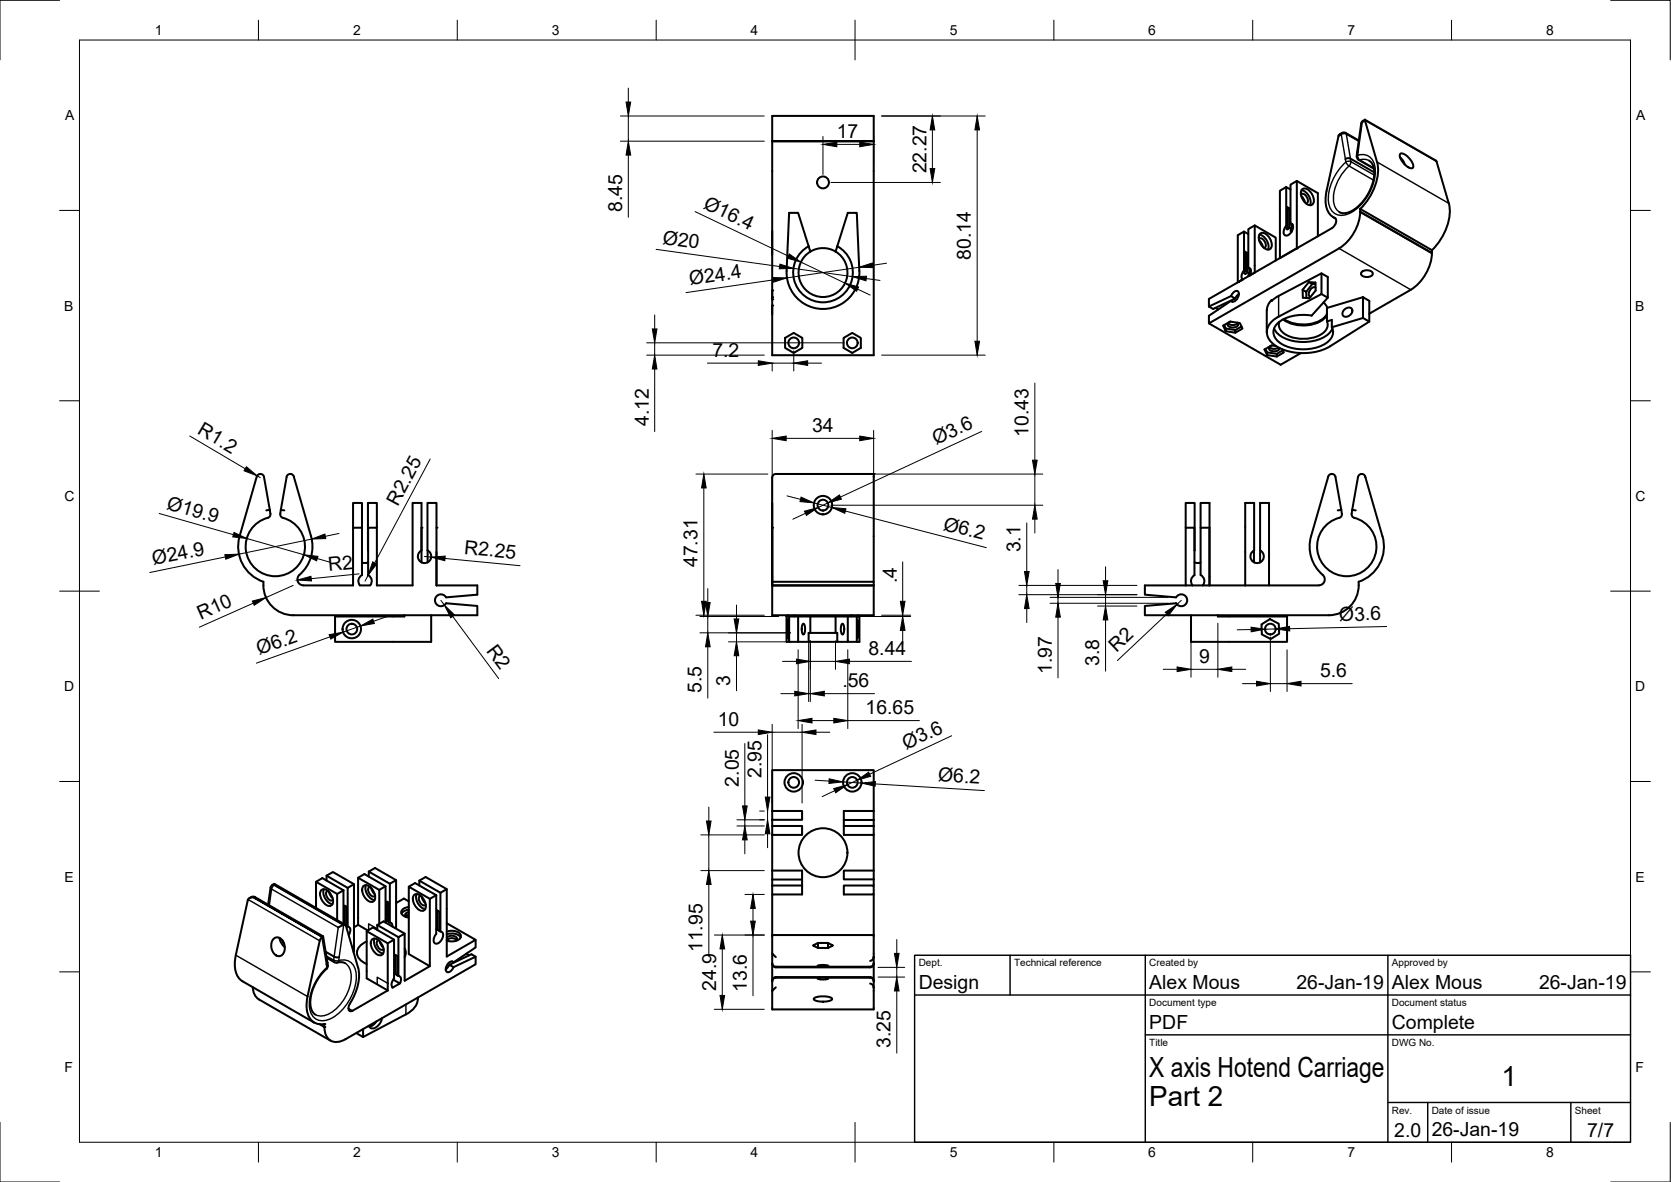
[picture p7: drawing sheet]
<svg xmlns="http://www.w3.org/2000/svg" width="420mm" height="297mm" viewBox="0 0 420 297" stroke-linecap="round" stroke-linejoin="round" font-family="sans-serif">
<!-- layer: Visible -->
<g fill="#000">
<circle cx="194.2" cy="35.5" r=".25"/>
<circle cx="342" cy="52.5" r=".25"/>
<circle cx="194.2" cy="73" r=".25"/>
<circle cx="194.2" cy="75.2" r=".25"/>
<circle cx="194.2" cy="76.8" r=".25"/>
<circle cx="194.2" cy="74.7" r=".25"/>
<circle cx="326.1" cy="62.4" r=".25"/>
<circle cx="219.7" cy="119.1" r=".25"/>
<circle cx="106" cy="132.6" r=".25"/>
<circle cx="109.7" cy="132.6" r=".25"/>
<circle cx="194.2" cy="132.6" r=".25"/>
<circle cx="194.2" cy="147.1" r=".25"/>
<circle cx="81.6" cy="257.4" r=".25"/>
<circle cx="81.6" cy="258.1" r=".25"/>
</g>
<g fill="none" stroke="#000" stroke-width=".51">
<path d="M194.2 29.1h25.5v60.2h-25.5zM219.7 35.5h-25.5h25.5M338.3 40l.6-.3 .7 .2 5.9 3.4M338.3 33.4a1.47 1.47 0 0 0-1.8 .8l-3 13.8a6.1 6.1 0 0 0 1.5 6.4 1.44 1.44 0 0 1 1 1.3 1.44 1.44 0 0 1-.8 1.4l-13.4 7.8M338.3 33.4l3.4 1.9M341.5 38.1l-.3 .3a1.6 1.6 0 0 0 .2 1.6l4 2.4M342.3 31l-1.1 7.4M343.2 30.1a1.22 1.22 0 0 0-.9 .9M343.2 30.1l3.1 10.6a13.4 13.4 0 0 1-4.3 11.8M343.2 30.1l18 10.4 3.1 10.6a13.4 13.4 0 0 1-4.2 11.8M352 39.6l.7 .7 .5 1M352.1 38.7a1.84 1.84 0 0 1 2 .8 2.85 2.85 0 0 1 1.2 2.7 2.55 2.55 0 0 1-2.7-1.6l-.5-1-.2-.5z"/>
<path d="M194.2 58v6M312.8 58.2l1.1 .6M315.5 56.6l-1.6 1v9.7l.5 .3M316.7 59a3.1 3.1 0 0 1 2.1 3.7M316.7 58.8a1.45 1.45 0 0 1 2.3 .7l.3 .4a2.05 2.05 0 0 1 0 2.7 2.58 2.58 0 0 1-2.7-2.4zM323.4 47l-1.6 .9v17M323.4 47v9.8M323.4 47l1.1 .6M323.4 56.8l.3 .1M323.7 56.9v-4.8l.5 .3v4.8M323.7 56.9l-.2 .6 .3 .1 .4-.4M324.2 52.4l-.5 .1"/>
<path d="M324.2 57.2l.5 .3M324.5 56.1a1.21 1.21 0 0 1 .3 2l-.2 .4a.92 .92 0 0 1-1 .7 .92 .92 0 0 1-.9-.9l.2-.8 .5-.8M324.5 56.1v-9.7l1.6-.9 5.3 3v10.9M324.5 56.1l.5 .4M324.7 58.2h.1M324.7 56.3v1.2M324.7 57.5l-.2 .4 .2 .3M326.1 45.5v16.9l-4.3 2.5M327.1 48.9a1.33 1.33 0 0 1 1.8 1.4 .66 .66 0 0 1-.5 .8M327.2 49.3l.5 .5 .4 1M327.2 47.8a3.1 3.1 0 0 1 2.2 3.8M327.3 47.7a1.45 1.45 0 0 1 2.3 .6l.3 .5a2.05 2.05 0 0 1 0 2.7 2.58 2.58 0 0 1-2.8-2.4z"/>
<path d="M335.2 54.6l.6 .3M342 53.2a11.8 11.8 0 0 1-5.3 9.2l-32.7 18.9v-1.9l5.5-3.8M342 52.5v.7M342 52.5l18 10.4M342 53.2l18 10.4M344.3 40.4l.5 .5 .4 .6 .3 2.1-.3 2.3-1.3 2.9-1.4 2-2.2 2-1 .5-1.1 .3-1.4-.3M194.2 76.8v2.2M194.2 74.7v.5M203.3 61.9a7.5 7.5 0 0 0-2.2 11.3 7.5 7.5 0 0 0 11.6 0 7.5 7.5 0 0 0-2.2-11.3M203.8 63.2l-3.1-9.7h-2.3l-.6 14.6M210.1 63.2l3.1-9.7h2.2l.7 14.6a9.2 9.2 0 0 1-9.2 9.5 9.2 9.2 0 0 1-9.1-9.5M304 77l5.5-2.6 1.1 .6-5.6 2.6z"/>
<path d="M305.6 77.4l.7 .4M309.5 75.6l.4 .2M309.5 74.4l.7-1a.75 .75 0 0 1 1-.2 .75 .75 0 0 1 .3 1l-.5 1a.99 .99 0 0 1-1.5 .4M311.2 71l1.2-.7zM311.5 73.9l-.9 1.1M312.8 67.9a1.84 1.84 0 0 0-.4 2.4M312.8 68v-9.8l-1.6 .9v11.9l-7.2 4.1v1.9M313 68.2l-.1 .5 .2 .1 .5-.4M313.1 68.1l-.1 .1M313.1 63.7l.5-.1v4.8M313.6 63.6l-.5-.3v4.8l-.3-.1M313.6 68.4l.5 .3"/>
<path d="M313.9 67.3a1.14 1.14 0 0 1 .4 1.9M314.1 68.7l-.2 .4 .1 .2M314.1 67.4v1.3M314.3 69.2l1.2-.7zM314.3 69.2l-1.9 1.1M316.5 60.1a1.33 1.33 0 0 1 1.8 1.3 .66 .66 0 0 1-.5 .9M316.6 60.5l.5 .5 .4 1M319.7 75.4l-.6 .8-.5 1.3-.1 6M319.9 75.5l-.2-.1v.2M321.8 64.9l-6.3 3.6v-11.9l5.3 3.1v5.8M327.5 72.8l.9 .5 .1 1.6M329.1 70.9l1.7 .1v2l-1.6 1.9-1.6-.1-.1-2z"/>
<path d="M329.1 70.9l.8 .5M330.8 71.4h-.9l-1.5 1.9M330.8 72.3a1.45 1.45 0 0 0-1.7 1.8l.4 .5M332.3 73.9l1.6 .9-4.1 4.5a10.4 10.4 0 0 0-8.6 1.9 2.93 2.93 0 0 0 .4 4.8 11.2 11.2 0 0 0 12.3-.1 2.89 2.89 0 0 0 1-3.7M332.3 68.7v5.2l-10.8 5.7a4.5 4.5 0 0 0-2.9 4.4 6.3 6.3 0 0 0 4.8 4.1 14.3 14.3 0 0 0 11-1.1l9.9-6.2v-5.2l-1.6-.9M332.8 76l.9 1.4M333.7 78.9a6.7 6.7 0 0 1-6.5 2.6l-2.4-.4-2-.9M333.7 79.1a6.8 6.8 0 0 1-6.7 2.7l-2.4-.5-2-1M333.9 74.8v-5.2l-1.6-.9-11.2 5.9-1.4 1M338 77.9a1.11 1.11 0 0 1 1.1-.7 1.11 1.11 0 0 1 .9 .9 1.52 1.52 0 0 1-2.3 1.2l-.1-.8zM342.4 68.4a1.95 1.95 0 0 1 2.8 .2 1.29 1.29 0 0 1-1.7 1 .9 .9 0 0 1-1-.2 .9 .9 0 0 1-.1-1zM342.7 79.9l-7.8 2.3v-1.8l-1.2 .4"/>
<path d="M342.7 74.7v5.2l1.6 .9M342.7 74.7l-9 2.7v3.4M360 63.6a11.7 11.7 0 0 1-5.3 9.2l-10.4 6M360 62.9v.7M197.4 84.9l2.2-1.2 2.1 1.2v2.5l-2.1 1.3-2.2-1.3zM212.1 84.9l2.2-1.2 2.2 1.2v2.5l-2.2 1.3-2.2-1.3zM304 81.3l18 10.4 5.1-3M307.8 81.7l.4 .9M308.8 81.2a1.86 1.86 0 0 0 2.4 0M309 81l-.3 .3a1.04 1.04 0 0 0 1.4 1 .8 .8 0 0 0 1-.2 .8 .8 0 0 0 0-1M309.4 80.8l-.3 .1M310.6 82.9l-2.4-.3v.6l-.6-1.4 1.7-1 2.5 .4 .6 1.4-1.8 1"/>
<path d="M312.2 82l-1.6 .9v.7l-2.4-.4M318.2 87.7l.4 .8M318.6 89.2l2.4 .4M319.2 87.2a1.92 1.92 0 0 0 2.3 .2M319.4 87l-.4 .5a1.51 1.51 0 0 0 2.7 0M319.8 86.8l-.3 .1M320.4 82.5a6.6 6.6 0 0 0 5.2 3.3 10.2 10.2 0 0 0 8.7-2.1l.7-1.2M320.8 87l-1.1-.2-1.8 1 .7 1.4M321 88.9l-2.4-.4v.7M322.5 87.8l.3 .8-1.8 1v-.7M322.6 88l-1.6 .9M333.7 80.8a3 3 0 0 1-2.5 3.7 9.2 9.2 0 0 1-8.8-1.1 2.38 2.38 0 0 1-.7-2.5"/>
<path d="M65.3 119.1h.2a.88 .88 0 0 1 .9 .8l1.4 8.2M65.3 119.1l-.4 .2-.3 .5-4.4 15a9.4 9.4 0 0 0 6 11.4 7.6 7.6 0 0 0 7.5 8.4h46.3v-2.3l-7.8-.7M73.9 119.8l4.3 15a9.6 9.6 0 0 1-3.1 9.9 1.49 1.49 0 0 0 1.2 2.4h12.5v-14.5h2.2v11.9a1.68 1.68 0 0 0-.5 2.6M73.9 119.8a.95 .95 0 0 0-.9-.7 .95 .95 0 0 0-.9 .8l-1.5 8.2M67.8 128.1l.2 1a.9 .9 0 0 1-.7 1 7.5 7.5 0 0 0-4.2 11.5 7.5 7.5 0 0 0 12.3 0 7.5 7.5 0 0 0-4.3-11.5M67.8 128.1l-.8 .2M70.6 128.1l-.1 1a.9 .9 0 0 0 .6 1M70.6 128.1l.9 .2M88.8 132.6v-6.2h2.2v6.2M94.8 132.6v-6.2h-2.3l.1 11.9M106 138.3a1.68 1.68 0 0 0-.6 2.6 1.68 1.68 0 0 0 2.7 0 1.68 1.68 0 0 0-.6-2.6v-11.9h2.2v20.7M107.5 138.3v3"/>
<path d="M109.7 138.7v8.4M194.2 134.8v11.4M194.2 126.4v20.7v-27.1a.92 .92 0 0 1 .9-.9h24.6v27.1h-25.5M298.1 132.6v-6.2h2.3v11.9M300.4 138.3h.1M301.9 132.6v-6.2h2.2v20.7M304.1 132.6h-2.2v11.9M315.3 138.3v3M316.8 138.3a1.68 1.68 0 0 1 .6 2.6 1.68 1.68 0 0 1-2.6 0 1.68 1.68 0 0 1 .5-2.6v-11.9h-2.2v20.7M337.2 128.1l-1.4-8.2a.96 .96 0 0 0-1-.8 .96 .96 0 0 0-.9 .9l-4.3 14.8a9.5 9.5 0 0 0 3.2 9.9 1.49 1.49 0 0 1-1.2 2.4h-12.5v-20.7h-2.3v14.9M337.2 128.1l-.8 .2M337.2 128.1l.2 1"/>
<path d="M337.4 129.1a.9 .9 0 0 1-.7 1 7.5 7.5 0 0 0-4.2 11.5 7.5 7.5 0 0 0 12.3 0 7.5 7.5 0 0 0-4.3-11.5 .89 .89 0 0 1-.6-1M340 128.1l1.5-8.2a.95 .95 0 0 1 1-.8 .95 .95 0 0 1 .8 .9l4.3 14.8a9.3 9.3 0 0 1-6 11.4M340 128.1l.9 .2M340 128.1l-.1 1M92.6 144.5a1.68 1.68 0 0 1 .5 2.6h-2.6M92.6 141.3l-.8 .2-.8-.2M101.7 154.6v.3h-17.5v6.4h24.2v-6.7M106 141.3v-14.9h-2.3v20.7h-8.9v-14.5h-2.2v12M109.7 147.1h10.3v2.3l-7.8 .7a1.49 1.49 0 0 0-2.3-.4 1.49 1.49 0 0 0 0 2.3 1.49 1.49 0 0 0 2.3-.4M194.2 147.1v7.5h25.5v-7.5M194.2 147.1h25.5M194.2 146.2v.9"/>
<path d="M197.8 154.9v6.4M197.8 154.9h.1M197.8 154.9h6M198.1 154.6v.3M198.1 156.9h.2M198.1 159.4h.2M198.2 155.6v5zM198.4 154.9v6.4h-.6M199.8 154.6v.3M200.7 154.9v6.4h2.6M201.8 156.9l.1-.1a.65 .65 0 0 1 .5 .9v.5a.96 .96 0 0 1-.5 1.2l-.3-1.3zM203.8 159.1h-.5v2.2h7.2"/>
<path d="M203.8 159.1h6.3M203.8 154.9h6.3M203.8 154.9v4.2M210.1 159.1h.4v2.2h2.7M210.1 154.9h6v6.4h-2.9v-6.4M210.1 154.9v4.2M211.7 156.8a.53 .53 0 0 1 .5 .8l.1 .8a.71 .71 0 0 1-.6 1l-.3-1.2zM214 154.6v.3M215.4 154.9v6.4M215.6 155.8v4.6zM215.8 154.6v.3M219.7 146.2v.9"/>
<path d="M299.5 154.6v6.7h24.1v-6.4h-17.4v-.3M300.3 144.6v-12h-2.2v14.5M300.4 144.5a1.68 1.68 0 0 0-.6 2.6M300.4 141.3l.7 .2 .8-.2M301.9 144.5a1.68 1.68 0 0 1 .5 2.6M317.2 156.9l2.1-1.3 2.2 1.1 .1 2.6-2.1 1.3-2.2-1.2zM319.1 147.1h-31.2v2.3l7.8 .7a1.49 1.49 0 0 1 2.3-.4 1.49 1.49 0 0 1 0 2.3 1.49 1.49 0 0 1-2.3-.4M341.6 146.2a7.6 7.6 0 0 1-7.5 8.4h-46.2v-2.3l7.8-.7M197.8 161.3h.1M198.4 161.3h2.3M92.7 219l1.6-.9 5.3 3.1v11.8l-.3 .2M92.7 219l5.3 3.1"/>
<path d="M92.7 219v1.3M194.2 203.8h7.5v2.2h-7.5zM194.2 207.6h7.5v2.2h-7.5zM194.2 203.8v-10.3h25.5v10.3M194.2 206v1.6M194.2 209.8v11.2M194.2 218.8h7.5v2.2M212.2 206.1v1.5M212.2 206.1h7.5M219.7 207.6h-7.5v2.2h7.5M219.7 218.8h-7.5v2.2h7.5M219.7 206.1v1.5"/>
<path d="M219.7 203.8v2.3M219.7 207.6v14.9M219.7 203.8h-7.5v2.3M63.2 225.4l-.5 .3M63.2 225.4h.9l17.1 9.9M63.6 225.5a1.19 1.19 0 0 0-1.3 .8l-3 13.7a6.4 6.4 0 0 0 1.2 6.2l18.5 10.8M68 223.1l-.6 4.2M68 223.1l.3-.5 .7-.5 17.8 10.3M68.6 236.1a1.58 1.58 0 0 1 1.7-.4 1.58 1.58 0 0 1 1.1 1.2 2.4 2.4 0 0 1-1 3.4 2.56 2.56 0 0 1-2.1-3.5zM69 222.1v.3M70.3 235.7l.3 1 1 1.3M71 236.3l.5 .9"/>
<path d="M79.5 221.6v6.6M80.7 223.8a1.45 1.45 0 0 1 2.2 .6l.4 .5a2.05 2.05 0 0 1 0 2.7 2.58 2.58 0 0 1-2.8-2.4zM81 235.5l-.6 .9-3.1 14a6.5 6.5 0 0 0 1.3 6.3 3.5 3.5 0 0 0 3 .6M81.2 235.3l-.3 .3M81.2 235.3l1.1 6.6M81.4 223.4a3.1 3.1 0 0 0 2.2 3.8M81.9 239.2l2.3 1.3h1.1M82.1 221.3v-1.2l1.6-1 5.3 3.1M82.1 220.1l5.3 3M82.4 223.9a1.33 1.33 0 0 0 .4 2.2 .66 .66 0 0 0 .9 0M82.8 224.2l.4 1 .5 .5M85 233.1l1.4-.7 .3-.1 .3 .3 3 10.5"/>
<path d="M86.4 223.7l-5.4-3-1.5 .9 5.3 3M86.4 223.7l-1.6 .9v6.6M86.4 223.7v8.4M86.6 232.3v-4.7l.6 .3v4.8l.2 .2M86.9 232.5l.3 .1M87.4 232.9v-9.8l1.6-.9v16.9l-.1 .1M87.4 232.9a1.26 1.26 0 0 1 .3 2.1M89 233l1-.6 2.5 1.4M90 220.6l5.4 3v8.6M91.3 222.8a1.45 1.45 0 0 1 2.2 .6l.4 .5a2.05 2.05 0 0 1 0 2.7 2.58 2.58 0 0 1-2.8-2.5zM92 222.4a3.1 3.1 0 0 0 2.2 3.8M92.2 236.6a2.99 2.99 0 0 0-2.2 3.8l1 1.2 1.2 .7"/>
<path d="M92.2 234l5.3 3.1M93 222.9a1.33 1.33 0 0 0 .3 2.2 .66 .66 0 0 0 1 0M93.4 223.2l.2 .6 .6 .9M93.4 236.2a1.45 1.45 0 0 1 2.3 .6l.3 .5a2.05 2.05 0 0 1 0 2.7 2.58 2.58 0 0 1-2.7-2.4zM94.2 235.8a3.1 3.1 0 0 0 2.2 3.8M94.9 232.5v1.2M94.9 232.5l5.3 3M94.9 232.5l1.5-1 5.3 3.1M95.2 236.3a1.33 1.33 0 0 0 .3 2.2 .66 .66 0 0 0 1 0M95.5 236.6l.4 1 .5 .5M96.9 231.8v-9.1l-5.3-3-1.6 .9v11.8M96.9 231.2l.3 .2"/>
<path d="M96.9 222.7l-1.5 .9M97.2 231.4h.1M97.3 231.4l.4 .2M97.5 237.1v11.8M97.7 231.6h.1M98 222.1v9.7l-.2-.1v-4.9l-.6-.3v4.9M98 231.8a.78 .78 0 0 1 .7 1M99.1 236.1l-1.6 1M99.6 221.2l-1.6 .9M101.7 238.3a2.15 2.15 0 0 1 0 2.2M102.8 222.8l1.6-.9 5.3 3.1M102.8 226.5l-1.2-.7-2 1.1"/>
<path d="M102.8 227.9a1.52 1.52 0 0 0-1.8 1.7 2.26 2.26 0 0 0 1.8 1M102.8 228.6l-1 .2-.8 .8M102.8 229.8l-.8 .4 .4 .3M102.8 229.2l-.6 .2a.56 .56 0 0 0-.2 .9l.2 .2M104 225a1.45 1.45 0 0 1 2.3 .6l.3 .5a2.05 2.05 0 0 1 0 2.7 2.58 2.58 0 0 1-2.7-2.4zM104.8 224.7a3.1 3.1 0 0 0 2.1 3.7M105.4 222.5v-1.2l1.6-.9 5.3 3M105.4 221.3l5.3 3.1M105.8 225.1a1.33 1.33 0 0 0 .3 2.2 .66 .66 0 0 0 1 .1M106.1 225.4l.4 1 .5 .5M108.1 225.9l-5.3-3.1v17l5.3 3-6.4 3.7v-11.9l-1.5 .9v9.8M109.7 225l-1.6 .9v16.9"/>
<path d="M109.7 225v9.7l-.5 .7a1.02 1.02 0 0 0 .6 1.8 2.1 2.1 0 0 0 1.3-3l-.3-.1M109.7 233.5l.2 .1M109.9 233.6v-4.8l.6 .3v4.8l.2 .2M109.9 233.6l.6 .3M112.3 232l7.3 4.2-7.3 4.2v-17l-1.6 1v9.7M112.3 234.8a3 3 0 0 1 3.5 .8M112.3 234.1a2.88 2.88 0 0 1 3.6 1 1.74 1.74 0 0 1-2 1.5l-1.6-.2M112.3 235.6a1.73 1.73 0 0 1 2.6 .2l-.3 .7M114.8 236.2a1.86 1.86 0 0 0-2.4 0l.2 .3M117.2 239.7l.7 .4M119.6 236.2v1.9l-5.6 3.7M194.2 235v7.2"/>
<path d="M194.2 239.6l.9 .9M194.2 221v1.5M194.2 222.5v2.3M194.2 235h25.5M194.2 222.5h7.5M194.2 221h7.5M201.7 222.5v2.3h-7.5v10.2M201.7 221v1.5M204.4 237.6l1.3-.6h2.5l1.2 .6-1.2 .6h-2.5zM205.7 237v1.2M208.2 237v1.2M212.2 222.5h7.5v2.3h-7.5z"/>
<path d="M219.7 235v5.4M219.7 224.8v10.2M63.6 248.1v.7a3.4 3.4 0 0 0 1.5 2.3M65.1 251.1l18 10.4M81.6 257.3v.8l-1.2-.7M81.6 258.1a3.2 3.2 0 0 0 1.5 3.4 3.2 3.2 0 0 0 3.8-.4M82.1 240.7l2 1.1 .7 .1M82.3 241.9l-.2 .5M82.3 241.9l.1 .7M82.4 242.6l-.1 .6-1.4 1.5-1.2 1.8-1.4 3.1-.3 1.8 .1 1.5 .4 1.3 .8 .8M84.8 241.9l1.2-.1 .8 .2M88 252.2l-.2 .4a.81 .81 0 0 0-.2 1.1 .81 .81 0 0 0 1.1 .3"/>
<path d="M90 243.1a12.1 12.1 0 0 1-2 9.1M91.3 258.6v2M94.6 256.7l-1 1-.7 .3M96.1 255.8a2.82 2.82 0 0 1-2.8 2.6l-.5-.6M97.5 248.9l-8.9 5.1M98.9 246.2l1.6 .9-1.8 1.1M99.1 245.9v-9.8l-5.3-3-1.6 .9v11.9l5.3 3M99.1 244.7l.3 .1M99.1 245.9a1.86 1.86 0 0 0-.4 2.3M99.4 244.8v-4.8l.5 .3v4.8l.3 .2M99.4 244.8h.1M99.5 244.8l.4 .2"/>
<path d="M99.9 245h.1M100.2 245.3a1.15 1.15 0 0 1 .4 1.8M105.1 250.7a4.5 4.5 0 0 1-3 4.2l-10.8 5.7-1.6-1.1M113 242.4l-.9 1.2M113.6 241.6l.4 .2M114 241.8a1.11 1.11 0 0 0-1.6 .7l-.3 .7a.75 .75 0 0 0 .3 1.1 .75 .75 0 0 0 1-.3l.6-1M114 243l5.6-2.6v1.9l-32.7 18.9M119.6 240.4l-1.1-.6-5.5 2.7 1 .5M194.2 246.6v2.5M194.2 242.2v4.4M194.2 242a.9 .9 0 0 0 .9 .9h11.2M194.2 242.2a.9 .9 0 0 0 .9 .9h23.7"/>
<path d="M195.1 248.1l-.9 1M204.7 250.9a5.1 5.1 0 0 1 4.5 .1 1.7 1.7 0 0 1-1.9 .7 3.7 3.7 0 0 1-2.7-.6zM206.3 245.7h-11.2a.9 .9 0 0 0-.9 .9M206.3 242.9l-.7-.2a3.7 3.7 0 0 1 2.7 0l-.7 .2M206.3 245.7l-.7 .2a3.7 3.7 0 0 0 2.7 0l-.7-.2M206.3 245.7h1.3M206.3 242.9h1.3M207.6 245.7h11.2a.9 .9 0 0 1 .9 .9M218.8 245.5h-23.7a.9 .9 0 0 0-.9 .9M218.8 247.2a1.08 1.08 0 0 1 .9 1M218.8 245.5a.9 .9 0 0 1 .9 .9M219.7 248.2v5.5h-25.5v-4.6"/>
<path d="M219.7 242.2v6M219.7 242a.9 .9 0 0 1-.9 .9h-11.2M219.7 240.4v.2a1.06 1.06 0 0 1-.9 .9M219.7 240.4v1.8M219.7 242.2a.9 .9 0 0 1-.9 .9"/>
<circle cx="206.9" cy="45.8" r="1.49"/>
<circle cx="206.9" cy="68.5" r="6.1"/>
<circle cx="199.6" cy="86.2" r="1.34"/>
<circle cx="214.3" cy="86.2" r="1.34"/>
<circle cx="206.9" cy="126.9" r="1.35"/>
<circle cx="206.9" cy="126.9" r="2.33"/>
<circle cx="88.5" cy="158.1" r="2.33"/>
<circle cx="88.5" cy="158.1" r="1.34"/>
<circle cx="319.4" cy="158.1" r="1.34"/>
<circle cx="199.6" cy="196.6" r="2.32"/>
<circle cx="199.6" cy="196.6" r="1.34"/>
<circle cx="214.3" cy="196.6" r="2.32"/>
<circle cx="214.3" cy="196.6" r="1.34"/>
<circle cx="206.9" cy="214.3" r="6.1"/>
</g>
<!-- layer: Visible Narrow -->
<g fill="none" stroke="#000" stroke-width=".36">
<path d="M336.5 34.2l.7-.4 1.2 6.9M337.4 33.4l-.1 .4 .6-.2 .6 .1-.2-.3M341.4 39a3.3 3.3 0 0 1 4.3 3 12.5 12.5 0 0 1-6.7 11.8 3.4 3.4 0 0 1-5-3.1 12.7 12.7 0 0 1 4.4-10M341.4 39l-.3 .3M341.4 39l.1 .7 .4 .5M341.6 35.5l-3.1-1.8 1.2 6.9M342.5 30.8l-.2 .2M342.7 30.4l-.2 .4M343.2 30.2l18 10.4M343.2 30.4l-.7 .4-1.1 8.2M324.1 52.4v4.9M335.6 54.8h.1"/>
<path d="M338.4 40.7l.8 1M339.2 41.7l6.1 3.6M339.2 41.7a11.1 11.1 0 0 0-3.8 9.7 3.1 3.1 0 0 0 1.4 1.9M339.7 40.6l5.8 3.4M339.7 40.6l-.1 .6-.4 .5M339.7 40.6l-.7-.1-.6 .2M341.6 40.1l.3 .1M341.9 40.2l3.5 2M341.9 40.2l1-.2 1.4 .4M346.2 40.7l18.1 10.4M313.5 63.6v4.9M321.5 74.4v5.2"/>
<path d="M336.7 62.4l18 10.4M62.4 226l18 10.4M63.2 225.4h.9M67.7 227.5l.6-4.1 16.7 9.7-1.1 8.2M68.5 222.4h.4l-.6 1-.3-.3M80.9 235.6l1.3 7.5M81 235.5l-17.4-10 17.4 10M86.4 232.4l-17.5-10 17.4 10.1M86.4 232.4l-1.2 9M86.7 227.6v4.8M94.9 233.4l-2.2-1.2v1.5M97.3 226.6v4.8"/>
<path d="M110 228.9v4.7M59.3 240l18 10.4M82 240.2l1.9 1.1M82.2 243.1l-.1 .3M82.4 242.6l-.2 .5M83.9 241.3l.7 .2 .6-.1M83.9 241.3l.2 .5M85.2 241.4l-.4 .5M85.2 241.4a3.3 3.3 0 0 1 4.3 3 12.5 12.5 0 0 1-6.7 11.7 3.4 3.4 0 0 1-5-3 12.7 12.7 0 0 1 4.4-10M86.8 242a4.2 4.2 0 0 1 1.5 4.4 11.4 11.4 0 0 1-6.1 8.6 3.3 3.3 0 0 1-2.9 0M87.6 253.4l1 .6M97.5 247.1l-2.7-1.5v1.8"/>
<path d="M99.5 240v4.8M102.1 252.4v2.5"/>
</g>
<!-- layer: Border -->
<g fill="none" stroke="#000" stroke-width=".25">
<path d="M15 .1h-15v15M20 10.1h390v276.9h-390zM65 5.1v5M115 5.1v5M165 5.1v5M215 5.1v10M265 5.1v5M315 5.1v5M365 5.1v5M405 .1h15v15M15 52.9h5M410 52.9h5"/>
<path d="M15 100.7h5M410 100.7h5M15 148.6h10M405 148.6h10M15 196.4h5M410 196.4h5M15 244.2h5M410 244.2h5M0 282.1v14.9h15M65 287v5M115 287v5M165 287v5"/>
<path d="M215 282.1v9.9M265 287v5M315 287v5M365 287v5M420 282.1v14.9h-15"/>
</g>
<!-- layer: TitleBlock -->
<path d="M230 240.1h180v46.9h-180zM230 250h180M254 240.1v9.9M288 240.1v46.9M349 240.1v46.9M288 260.1h122M349 277.1h61M359 277.1v9.9M395 277.1v9.9" fill="none" stroke="#000" stroke-width=".36"/>
<!-- layer: Dimensions -->
<g fill="none" stroke="#000" stroke-width=".25">
<path d="M156 29.2h36.2M156 35.5h36.2M158 22.1v3.5M158 29.2v6.3M158 39v15.6M206.9 34.3v9.5M210.4 36.3h5.8M219.7 34.3v6.7M221.7 29.2h26M234.4 32.6v9.8M245.7 32.6v53.2M174.8 53.2l23.4 11.2"/>
<path d="M208.9 45.9h27.6M164.6 79.1v3.6M165 62.7l31 4.3M194.4 70.3l-21.9 3.2M199.5 67.4l14.9 2.1M201.4 65.9l11.1 5.2M215.6 72.7l3.2 1.5M216 67.2l-18.1 2.6M217.8 70l3.5 .5M222.9 66.2l-3.5 .5M162.6 86.2h49.7M162.6 89.2h29.6"/>
<path d="M164.6 86.2v3M164.6 92.7v15.7M177.9 91.3h12.8M199.6 91.3h-5.4v1.9M199.6 88.2v5M203.1 91.3h3.5M221.7 89.2h26M260.2 96.3v19.3M47.7 109.6l14 8.2M64.7 119.6l.7 .4M108.2 115.4l-14 26.1M175 119.1h18.1"/>
<path d="M194.2 108.2v24.6M197.1 119.1h65.1M197.7 110.2h18.5M219.7 108.2v24.6M246.8 108.4l-35.5 16.5M260.2 119.1v7.9M40 129l18.7 5.4M56.7 140l-19 3.9M62.1 135.3l14.3 4.1M78.4 135.5l-18.3 3.8M85.2 134.1l-3.4 .7M106.7 139.8l1.7 .2"/>
<path d="M177 122.6v28.5M197.9 124.6l3.4 .9M202.5 129l-3.2 1.5M204.7 126.4l4.5 1.1M208.2 126.4l-2.5 1.1M208.9 127h53.3M212.6 128.4l35.4 9.2M258.2 131.4v12.2M260.2 130.5v3.4M63.7 151.6l-13.6 6M73.7 147.1l-6.8 3.1M79.8 140.4l3.3 .9"/>
<path d="M90.3 144.2l-12 1.2M90.6 157.3l-4.3 1.6M92.6 144.6l-.8 1.5M97.2 155l-3.3 1.1M110.8 150.9l.9 1.2M111.9 140.3l18.9 1.9M113.8 154.9l11.6 15.6M175 154.6h17.2M176 154.9h19.8M176 159h22.8M178 147.9v3.5M178 154.9v4.1"/>
<path d="M185.2 152v3.5M185.2 159v2.3M215.2 154.9h13.8M221.7 154.6h7.3M227 141.2v9.9M227 154.6v.3M227 158.4v3.5M256.2 149.4h29.7M256.2 147.1h29.7M258.2 147.1v2.3M258.2 152.9v3.5M264 150.1h29.7"/>
<path d="M264 151.6h29.7M266 143.1v3.5M266 150.1v1.5M266 155.1v15.3M276 152.3h9.9M278 142.4v3.6M278 149.4v2.9M278 155.8v12.9M293.4 154.3l-12.4 11.7M297 150.9l-1.1 1M299.5 156.6v13.6M306.2 156.6v13.6"/>
<path d="M314.6 158.2l-3.5 .1M320.8 158.1h-2.7M348.7 157.4l-24.4 .6M83 160l-18.5 6.7M178 162.5v12.9M183.2 161.3h14.2M185.2 164.8v8.8M196.3 174.3h3.5M196.8 166.2h3.5M200.7 163.3v19.8M203.3 161v15.3M203.3 174.3h.5"/>
<path d="M203.8 161v15.3M203.8 166.2h6.3M207.3 174.3h12.6M210.1 161v7.2M213.2 163.3v19.8M213.6 166.2h15.6M292.5 168.2h3.5M299.5 168.2h6.7M309.7 168.2h3.5M312.4 171.8h3.5M319.4 160.1v13.7M319.4 171.8h4.2"/>
<path d="M323.6 163.3v10.5M327.1 171.8h12.9M179.5 184h11.2M187.3 186.8v15.7M193 184.6v15.7M194.2 182v19.8M194.2 184h7.5M201.7 182v19.8M204.2 181.1h5.5M205 196.1l3.4 .2M205.2 184h3.5M209.9 198.7l-3.2 1.5"/>
<path d="M211.9 196.5l4.7 .3M213.2 181.1h18M215.5 196.1l-2.5 1.1M220.1 197l27.4 1.7M239.3 184.9l-20.6 9.7M176.2 209.8h16M176.2 218.8h16M178.2 202.8v3.5M178.2 209.8v9M185.3 207.6h6.9M185.3 206h6.9M187.3 206v1.6"/>
<path d="M187.3 211.1v3.5M191 203.8h1.2M193 203.8v2.2M193 209.5v3.5M178.2 222.3v18M179.6 235h12.6M181.6 238.5v11.7M187.3 224.8h4.9M189.3 228.3v3.2M189.3 235v15.2M225.5 236.1v3.5M179.6 253.6h12.6"/>
<path d="M220.8 243.1h6.7M220.8 245.5h6.7M225.5 243.1v2.4M225.5 249v15.7"/>
</g>
<g fill="#000" stroke="#000" stroke-width=".25">
<path d="M157.4 25.6h1.2l-.6 3.6zM158 35.5l.6 3.5h-1.2zM206.9 36.3l3.5-.6v1.2zM216.2 35.7l3.5 .6-3.5 .6zM234.4 29.2l.6 3.4h-1.1zM245.7 29.2l.6 3.4h-1.2zM233.9 42.4h1.1l-.6 3.5zM194.3 69.8h3.6l-3.4 1.1zM196.1 66.4l3.4 1-3.6 .1zM198.5 63.8l2.9 2.1-3.4-1zM212.5 71.1l3.4 1-.5 1.1zM214.4 69.5l3.5-.1-.2 1.2z"/>
<path d="M216 67.2l3.4-1.1 .1 1.2zM164 82.7h1.2l-.6 3.5zM164.6 89.2l.6 3.5h-1.2zM190.7 90.7l3.5 .6-3.5 .5zM199.6 91.3l3.5-.6v1.1zM245.1 85.8h1.2l-.6 3.4zM62 117.3l2.7 2.3-3.3-1.3zM194.2 110.2l3.5-.6v1.2zM216.2 109.6l3.5 .6-3.5 .6zM259.6 115.6h1.2l-.6 3.5zM56.5 139.4l3.6-.1-3.3 1.2zM58.8 133.8l3.3 1.5-3.6-.4z"/>
<path d="M76.4 139.4l3.5 .4-.3 1.1zM78.4 135.5l3.3-1.3 .2 1.1zM108.4 140l3.6-.3-.2 1.2zM177 119.1l.6 3.5h-1.2zM201.4 124.9l3.3 1.5-3.6-.3zM202.3 128.5l3.4-1-2.9 2zM208.2 126.4l2.9-2 .5 1zM209.2 127.5l3.5 .4-.3 1.1zM260.2 127l.6 3.5h-1.2zM63.4 151.1l3.5-.9-3 1.9zM74.8 145.8l3.4-1 .1 1.2zM82.8 159.5l3.5-.6-3.1 1.7z"/>
<path d="M93.7 141.2l1 .5-2.1 2.9zM90.6 157.3l3.1-1.7 .4 1.1zM111.7 152.1l2.6 2.4-1 .7zM176.4 151.1h1.2l-.6 3.5zM177.4 151.4h1.2l-.6 3.5zM184.6 155.5h1.2l-.6 3.5zM227 154.9l.6 3.5h-1.2zM226.4 151.1h1.2l-.6 3.5zM258.2 149.4l.6 3.5h-1.2zM257.6 143.6h1.2l-.6 3.5zM265.5 146.6h1.1l-.6 3.5zM266 151.6l.6 3.5h-1.1z"/>
<path d="M277.4 146h1.2l-.6 3.4zM278 152.3l.6 3.5h-1.2zM293 153.9l2.9-2-2.1 2.8zM314.6 157.6l3.5 .5-3.5 .7zM320.8 158.1l3.5-.7v1.2zM178 159l.6 3.5h-1.2zM185.2 161.3l.6 3.5h-1.2zM199.8 173.7l3.5 .6-3.5 .6zM200.3 165.6l3.5 .6-3.5 .6zM203.8 174.3l3.5-.6v1.2zM210.1 166.2l3.5-.6v1.2zM296 167.6l3.5 .6-3.5 .6z"/>
<path d="M306.2 168.2l3.5-.6v1.2zM315.9 171.2l3.5 .6-3.5 .6zM323.6 171.8l3.5-.6v1.2zM190.7 183.4l3.5 .6-3.5 .6zM200.7 181.1l3.5-.6v1.2zM201.7 184l3.5-.6v1.2zM208.5 195.7l3.4 .8-3.5 .4zM209.6 198.2l3.4-1-2.9 2zM209.7 180.5l3.5 .6-3.5 .6zM215.5 196.1l2.9-2.1 .5 1.1zM216.6 196.8l3.5-.4-.1 1.2zM177.6 206.3h1.2l-.6 3.5z"/>
<path d="M187.3 207.6l.6 3.5h-1.2zM186.7 202.5h1.2l-.6 3.5zM193 206l.6 3.5h-1.2zM192.4 200.3h1.2l-.6 3.5zM178.2 218.8l.6 3.5h-1.2zM181.6 235l.6 3.5h-1.2zM189.3 224.8l.6 3.5h-1.2zM188.7 231.5h1.2l-.6 3.5zM224.9 239.6h1.2l-.6 3.5zM181 250.2h1.2l-.6 3.4zM225.5 245.5l.6 3.5h-1.2z"/>
</g>
<g font-size="7">
<text x="289" y="270.6">X axis Hotend Carriage</text>
<text x="377.5" y="273">1</text>
<text x="289" y="278.1">Part 2</text>
</g>
<g font-size="4.9">
<text x="210.4" y="34.8">17</text>
<text x="232.9" y="43.6" transform="rotate(-90 232.9 43.6)">22.27</text>
<text x="156.4" y="53.3" transform="rotate(-90 156.4 53.3)">8.45</text>
<text x="176.7" y="52.3" transform="rotate(25 176.7 52.3)">Ø16.4</text>
<text x="166.5" y="61.2" transform="rotate(8 166.5 61.2)">Ø20</text>
<text x="244.1" y="65.3" transform="rotate(-90 244.1 65.3)">80.14</text>
<text x="173.5" y="71.7" transform="rotate(-8 173.5 71.7)">Ø24.4</text>
<text x="179.1" y="89.8">7.2</text>
<text x="163.1" y="107" transform="rotate(-90 163.1 107)">4.12</text>
<text x="49.4" y="108.8" transform="rotate(31 49.4 108.8)">R1.2</text>
<text x="204.2" y="108.6">34</text>
<text x="235.4" y="111.9" transform="rotate(-25 235.4 111.9)">Ø3.6</text>
<text x="258.6" y="109.8" transform="rotate(-90 258.6 109.8)">10.43</text>
<text x="41.7" y="127.8" transform="rotate(16 41.7 127.8)">Ø19.9</text>
<text x="100" y="127.3" transform="rotate(-62 100 127.3)">R2.25</text>
<text x="237" y="133.1" transform="rotate(15 237 133.1)">Ø6.2</text>
<text x="38.6" y="142" transform="rotate(-12 38.6 142)">Ø24.9</text>
<text x="82.7" y="143.5" transform="rotate(-6 82.7 143.5)">R2</text>
<text x="116.6" y="139.2" transform="rotate(5 116.6 139.2)">R2.25</text>
<text x="175.4" y="142.6" transform="rotate(-90 175.4 142.6)">47.31</text>
<text x="256.6" y="138.8" transform="rotate(-90 256.6 138.8)">3.1</text>
<text x="225.5" y="146.6" transform="rotate(-90 225.5 146.6)">.4</text>
<text x="50.5" y="155.8" transform="rotate(-24 50.5 155.8)">R10</text>
<text x="336.7" y="156.1" transform="rotate(-1 336.7 156.1)">Ø3.6</text>
<text x="65.2" y="164.7" transform="rotate(-20 65.2 164.7)">Ø6.2</text>
<text x="122.2" y="163.6" transform="rotate(53 122.2 163.6)">R2</text>
<text x="218.4" y="164.7">8.44</text>
<text x="276.4" y="167.4" transform="rotate(-90 276.4 167.4)">3.8</text>
<text x="280.8" y="164.1" transform="rotate(-43 280.8 164.1)">R2</text>
<text x="301.5" y="166.6">9</text>
<text x="183.6" y="172.3" transform="rotate(-90 183.6 172.3)">3</text>
<text x="211.8" y="172.7">.56</text>
<text x="264.5" y="169.4" transform="rotate(-90 264.5 169.4)">1.97</text>
<text x="331.9" y="170.2">5.6</text>
<text x="176.4" y="174.1" transform="rotate(-90 176.4 174.1)">5.5</text>
<text x="217.6" y="179.5">16.65</text>
<text x="180.5" y="182.5">10</text>
<text x="227.8" y="188.5" transform="rotate(-25 227.8 188.5)">Ø3.6</text>
<text x="185.7" y="197.7" transform="rotate(-90 185.7 197.7)">2.05</text>
<text x="191.4" y="195.5" transform="rotate(-90 191.4 195.5)">2.95</text>
<text x="235.8" y="196.3" transform="rotate(4 235.8 196.3)">Ø6.2</text>
<text x="176.7" y="239.3" transform="rotate(-90 176.7 239.3)">11.95</text>
<text x="180.1" y="249" transform="rotate(-90 180.1 249)">24.9</text>
<text x="187.8" y="249.3" transform="rotate(-90 187.8 249.3)">13.6</text>
<text x="231" y="248.5">Design</text>
<text x="289" y="248.5">Alex Mous</text>
<text x="326" y="248.5">26-Jan-19</text>
<text x="350" y="248.5">Alex Mous</text>
<text x="387" y="248.5">26-Jan-19</text>
<text x="223.9" y="263.4" transform="rotate(-90 223.9 263.4)">3.25</text>
<text x="289" y="258.6">PDF</text>
<text x="350" y="258.6">Complete</text>
<text x="350.6" y="285.7">2.0</text>
<text x="360" y="285.5">26-Jan-19</text>
<text x="399.1" y="285.7">7/7</text>
</g>
<g font-size="3.5">
<text x="39" y="8.8">1</text>
<text x="88.8" y="8.8">2</text>
<text x="138.8" y="8.8">3</text>
<text x="188.7" y="8.8">4</text>
<text x="238.8" y="8.8">5</text>
<text x="288.7" y="8.8">6</text>
<text x="338.8" y="8.8">7</text>
<text x="388.8" y="8.8">8</text>
<text x="16.4" y="30.2">A</text>
<text x="411.4" y="30.2">A</text>
<text x="16.2" y="78">B</text>
<text x="411.2" y="78">B</text>
<text x="16.2" y="125.9">C</text>
<text x="411.2" y="125.9">C</text>
<text x="16.2" y="173.7">D</text>
<text x="411.2" y="173.7">D</text>
<text x="16.2" y="221.6">E</text>
<text x="411.2" y="221.6">E</text>
<text x="16.2" y="269.4">F</text>
<text x="411.2" y="269.4">F</text>
<text x="39" y="290.8">1</text>
<text x="88.8" y="290.8">2</text>
<text x="138.8" y="290.8">3</text>
<text x="188.7" y="290.8">4</text>
<text x="238.8" y="290.8">5</text>
<text x="288.7" y="290.8">6</text>
<text x="338.8" y="290.8">7</text>
<text x="388.8" y="290.8">8</text>
</g>
<g font-size="2.5">
<text x="231" y="242.9">Dept.</text>
<text x="255" y="242.9">Technical reference</text>
<text x="289" y="242.9">Created by</text>
<text x="350" y="242.9">Approved by</text>
<text x="289" y="252.8">Document type</text>
<text x="350" y="252.8">Document status</text>
<text x="289" y="262.9">Title</text>
<text x="350" y="262.9">DWG No.</text>
<text x="350" y="279.9">Rev.</text>
<text x="360" y="279.9">Date of issue</text>
<text x="396" y="279.9">Sheet</text>
</g>
</svg>
